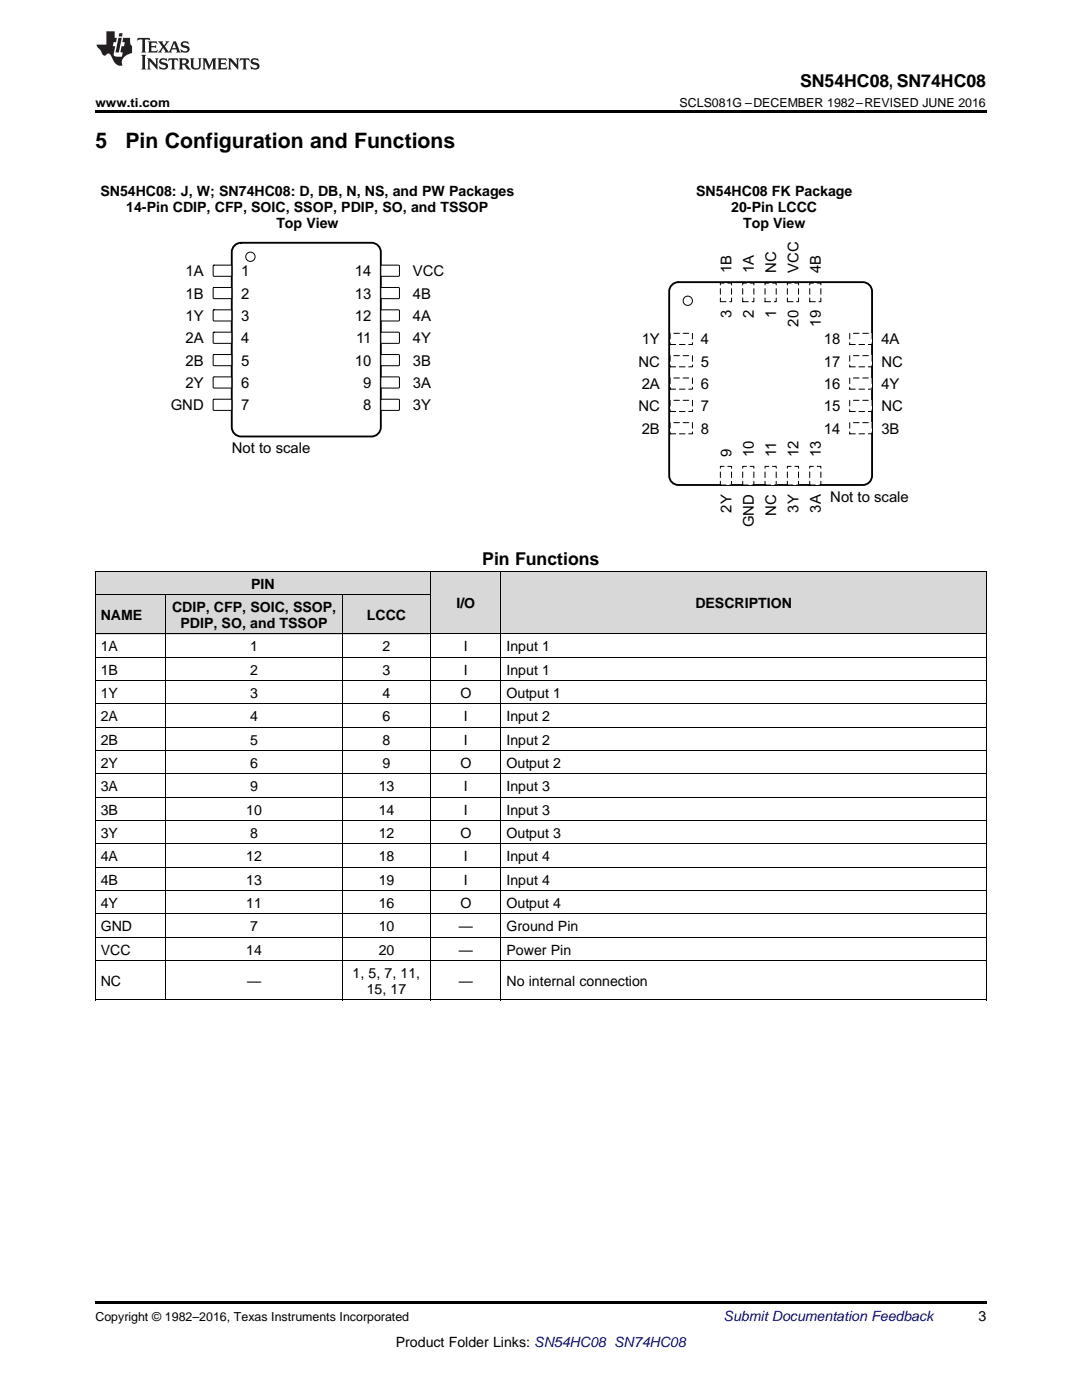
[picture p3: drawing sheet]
<svg xmlns="http://www.w3.org/2000/svg" width="216mm" height="279mm" viewBox="0 0 216 279" stroke-linecap="round" stroke-linejoin="round" font-family="sans-serif">
<g fill="#d8d8d8">
<path d="M85.9 114.1h14.1v12.5h-14.1z"/>
<path d="M100 114.1h96.8v12.5h-96.8z"/>
<path d="M19 118.7h14.1v7.9h-14.1z"/>
<path d="M33.1 118.7h35.2v7.9h-35.2z"/>
<path d="M68.3 118.7h17.6v7.9h-17.6z"/>
<path d="M19 114.1h14.1v4.6h-14.1z"/>
<path d="M33.1 114.1h35.2v4.6h-35.2z"/>
<path d="M68.3 114.1h17.6v4.6h-17.6z"/>
</g>
<path d="M19 199.6h.2zM68.2 199.6h.1zM85.8 199.6h.1zM99.9 199.6h.1zM196.7 199.6h.1zM19 259.7h177.8v.5h-177.8z" fill="#000"/>
<g fill="none" stroke="#000" stroke-width=".2">
<path d="M19 118.7h66.9M19 114h177.8M19.1 114.1v85.5M33.1 118.7v80.9M68.3 118.7v80.9M85.9 114.1v85.5M100 114.1v85.5M196.8 114.1v85.5M19 135.8h177.8M19 131.2h177.8M19 126.5h177.8M19 159.1h177.8"/>
<path d="M19 154.5h177.8M19 149.8h177.8M19 145.2h177.8M19 140.5h177.8M19 177.7h177.8M19 173.1h177.8M19 168.4h177.8M19 163.8h177.8M19 199.5h177.8M19 191.7h177.8M19 187.1h177.8M19 182.4h177.8"/>
<circle cx="137.2" cy="60" r=".93"/>
</g>
<path d="M134.1 56.9l.8-.5 .5-.1h36.8a1.86 1.86 0 0 1 1.8 1.9v36.7a1.86 1.86 0 0 1-1.8 1.9h-36.8a1.86 1.86 0 0 1-1.9-1.9v-36.7l.1-.5z" fill="none" stroke="#000" stroke-width=".37"/>
<path d="M133.7 66.5h4.5v2.3h-4.5z" fill-rule="evenodd" fill="#fff"/>
<path d="M133.7 66.5h4.5v2.3h-4.5z" fill="none" stroke="#000" stroke-width=".2" stroke-dasharray="1.1 .7"/>
<path d="M133.7 71h4.5v2.2h-4.5z" fill-rule="evenodd" fill="#fff"/>
<path d="M133.7 71h4.5v2.2h-4.5z" fill="none" stroke="#000" stroke-width=".2" stroke-dasharray="1.1 .7"/>
<path d="M133.7 75.4h4.5v2.3h-4.5z" fill-rule="evenodd" fill="#fff"/>
<path d="M133.7 75.4h4.5v2.3h-4.5z" fill="none" stroke="#000" stroke-width=".2" stroke-dasharray="1.1 .7"/>
<path d="M133.7 79.9h4.5v2.2h-4.5z" fill-rule="evenodd" fill="#fff"/>
<path d="M133.7 79.9h4.5v2.2h-4.5z" fill="none" stroke="#000" stroke-width=".2" stroke-dasharray="1.1 .7"/>
<path d="M133.7 84.3h4.5v2.3h-4.5z" fill-rule="evenodd" fill="#fff"/>
<path d="M133.7 84.3h4.5v2.3h-4.5z" fill="none" stroke="#000" stroke-width=".2" stroke-dasharray="1.1 .7"/>
<path d="M143.7 93.1h2.3v3.7h-2.3z" fill-rule="evenodd" fill="#fff"/>
<path d="M143.7 93.1h2.3v3.7h-2.3z" fill="none" stroke="#000" stroke-width=".2" stroke-dasharray="1.1 .7"/>
<path d="M148.2 93.1h2.2v3.7h-2.2z" fill-rule="evenodd" fill="#fff"/>
<path d="M148.2 93.1h2.2v3.7h-2.2z" fill="none" stroke="#000" stroke-width=".2" stroke-dasharray="1.1 .7"/>
<path d="M152.7 93.1h2.2v3.7h-2.2z" fill-rule="evenodd" fill="#fff"/>
<path d="M152.7 93.1h2.2v3.7h-2.2z" fill="none" stroke="#000" stroke-width=".2" stroke-dasharray="1.1 .7"/>
<path d="M157.1 93.1h2.2v3.7h-2.2z" fill-rule="evenodd" fill="#fff"/>
<path d="M157.1 93.1h2.2v3.7h-2.2z" fill="none" stroke="#000" stroke-width=".2" stroke-dasharray="1.1 .7"/>
<path d="M161.6 93.1h2.2v3.7h-2.2z" fill-rule="evenodd" fill="#fff"/>
<path d="M161.6 93.1h2.2v3.7h-2.2z" fill="none" stroke="#000" stroke-width=".2" stroke-dasharray="1.1 .7"/>
<path d="M169.6 84.3h4.4v2.3h-4.4z" fill-rule="evenodd" fill="#fff"/>
<path d="M169.6 84.3h4.4v2.3h-4.4z" fill="none" stroke="#000" stroke-width=".2" stroke-dasharray="1.1 .7"/>
<path d="M169.6 79.9h4.4v2.2h-4.4z" fill-rule="evenodd" fill="#fff"/>
<path d="M169.6 79.9h4.4v2.2h-4.4z" fill="none" stroke="#000" stroke-width=".2" stroke-dasharray="1.1 .7"/>
<path d="M169.6 75.4h4.4v2.3h-4.4z" fill-rule="evenodd" fill="#fff"/>
<path d="M169.6 75.4h4.4v2.3h-4.4z" fill="none" stroke="#000" stroke-width=".2" stroke-dasharray="1.1 .7"/>
<path d="M169.6 71h4.4v2.2h-4.4z" fill-rule="evenodd" fill="#fff"/>
<path d="M169.6 71h4.4v2.2h-4.4z" fill="none" stroke="#000" stroke-width=".2" stroke-dasharray="1.1 .7"/>
<path d="M169.6 66.5h4.4v2.3h-4.4z" fill-rule="evenodd" fill="#fff"/>
<path d="M169.6 66.5h4.4v2.3h-4.4z" fill="none" stroke="#000" stroke-width=".2" stroke-dasharray="1.1 .7"/>
<path d="M161.6 56.5h2.2v3.7h-2.2z" fill-rule="evenodd" fill="#fff"/>
<path d="M161.6 56.5h2.2v3.7h-2.2z" fill="none" stroke="#000" stroke-width=".2" stroke-dasharray="1.1 .7"/>
<path d="M157.1 56.5h2.2v3.7h-2.2z" fill-rule="evenodd" fill="#fff"/>
<path d="M157.1 56.5h2.2v3.7h-2.2z" fill="none" stroke="#000" stroke-width=".2" stroke-dasharray="1.1 .7"/>
<path d="M152.7 56.5h2.2v3.7h-2.2z" fill-rule="evenodd" fill="#fff"/>
<path d="M152.7 56.5h2.2v3.7h-2.2z" fill="none" stroke="#000" stroke-width=".2" stroke-dasharray="1.1 .7"/>
<path d="M148.2 56.5h2.2v3.7h-2.2z" fill-rule="evenodd" fill="#fff"/>
<path d="M148.2 56.5h2.2v3.7h-2.2z" fill="none" stroke="#000" stroke-width=".2" stroke-dasharray="1.1 .7"/>
<path d="M143.7 56.5h2.3v3.7h-2.3z" fill-rule="evenodd" fill="#fff"/>
<path d="M143.7 56.5h2.3v3.7h-2.3z" fill="none" stroke="#000" stroke-width=".2" stroke-dasharray="1.1 .7"/>
<circle cx="50" cy="51.2" r=".93" fill="none" stroke="#000" stroke-width=".2"/>
<path d="M46.8 49l.8-.5h.5h26a1.86 1.86 0 0 1 1.9 1.8v35a1.86 1.86 0 0 1-1.9 1.8h-26a1.86 1.86 0 0 1-1.8-1.8v-35v-.5z" fill="none" stroke="#000" stroke-width=".37"/>
<path d="M42.6 53h3.6v2.1h-3.6z" fill-rule="evenodd" fill="#fff"/>
<path d="M42.6 53h3.6v2.1h-3.6z" fill="none" stroke="#000" stroke-width=".2"/>
<path d="M76 53h3.7v2.1h-3.7z" fill-rule="evenodd" fill="#fff"/>
<path d="M76 53h3.7v2.1h-3.7z" fill="none" stroke="#000" stroke-width=".2"/>
<path d="M42.6 57.4h3.6v2.1h-3.6z" fill-rule="evenodd" fill="#fff"/>
<path d="M42.6 57.4h3.6v2.1h-3.6z" fill="none" stroke="#000" stroke-width=".2"/>
<path d="M76 57.4h3.7v2.1h-3.7z" fill-rule="evenodd" fill="#fff"/>
<path d="M76 57.4h3.7v2.1h-3.7z" fill="none" stroke="#000" stroke-width=".2"/>
<path d="M42.6 61.9h3.6v2.1h-3.6z" fill-rule="evenodd" fill="#fff"/>
<path d="M42.6 61.9h3.6v2.1h-3.6z" fill="none" stroke="#000" stroke-width=".2"/>
<path d="M76 61.9h3.7v2.1h-3.7z" fill-rule="evenodd" fill="#fff"/>
<path d="M76 61.9h3.7v2.1h-3.7z" fill="none" stroke="#000" stroke-width=".2"/>
<path d="M42.6 66.3h3.6v2.2h-3.6z" fill-rule="evenodd" fill="#fff"/>
<path d="M42.6 66.3h3.6v2.2h-3.6z" fill="none" stroke="#000" stroke-width=".2"/>
<path d="M76 66.3h3.7v2.2h-3.7z" fill-rule="evenodd" fill="#fff"/>
<path d="M76 66.3h3.7v2.2h-3.7z" fill="none" stroke="#000" stroke-width=".2"/>
<path d="M42.6 70.8h3.6v2.1h-3.6z" fill-rule="evenodd" fill="#fff"/>
<path d="M42.6 70.8h3.6v2.1h-3.6z" fill="none" stroke="#000" stroke-width=".2"/>
<path d="M76 70.8h3.7v2.1h-3.7z" fill-rule="evenodd" fill="#fff"/>
<path d="M76 70.8h3.7v2.1h-3.7z" fill="none" stroke="#000" stroke-width=".2"/>
<path d="M42.6 75.3h3.6v2.1h-3.6z" fill-rule="evenodd" fill="#fff"/>
<path d="M42.6 75.3h3.6v2.1h-3.6z" fill="none" stroke="#000" stroke-width=".2"/>
<path d="M76 75.3h3.7v2.1h-3.7z" fill-rule="evenodd" fill="#fff"/>
<path d="M76 75.3h3.7v2.1h-3.7z" fill="none" stroke="#000" stroke-width=".2"/>
<path d="M42.6 79.7h3.6v2.2h-3.6z" fill-rule="evenodd" fill="#fff"/>
<path d="M42.6 79.7h3.6v2.2h-3.6z" fill="none" stroke="#000" stroke-width=".2"/>
<path d="M76 79.7h3.7v2.2h-3.7z" fill-rule="evenodd" fill="#fff"/>
<path d="M76 79.7h3.7v2.2h-3.7z" fill="none" stroke="#000" stroke-width=".2"/>
<path d="M19 22h177.8v.5h-177.8z" fill="#000"/>
<g fill="#231f20">
<path d="M27.5 7.6l-.1 .5 .4-.2h.6v.1v2.1l-.2 .4h1l-.3-.4v-2.1l.1-.1h.5l.5 .2-.2-.5zM29.5 8.3l.2 .3v1.5l-.2 .4h1.8l.2-.6a1.04 1.04 0 0 1-1.3 .2v-.7h.6l.3 .2v-.6l-.3 .2h-.6v-.6l.8-.1 .4 .3-.2-.5zM31.5 8.3l.9 1.1-.9 1.1h.8l-.2-.2 .5-.7 .4 .7-.2 .2h1.5l-.1-.2 .1-.4h.9l.1 .4-.2 .2h1l-.3-.3-.7-1.9h-.5l-.9 2-.8-1 .9-1h-.8l.1 .3-.3 .5-.4-.6 .2-.2zM34.7 8.6l.4 1h-.7zM36.3 8.4a.63 .63 0 0 0-.2 .7 .63 .63 0 0 0 .6 .4l.6 .2 .1 .2a.75 .75 0 0 1-.7 .4 .75 .75 0 0 1-.6-.5l.1 .7 .1-.1a1.11 1.11 0 0 0 1.5-.6 1.13 1.13 0 0 0-1.2-.8l-.1-.4a1.04 1.04 0 0 1 1.2 .2l-.2-.5-.1 .1-.5-.2zM28.2 10.9l.2 .4v2.2l-.2 .4h1l-.3-.4v-2.2l.3-.4zM29.3 11.6l.3 .4v1.5l-.3 .4h.8l-.2-.4v-1.3l1.5 1.7v-1.9l.2-.4h-.7l.2 .4v.9l-1.1-1.3zM32 11.8a.62 .62 0 0 0-.2 .7 .62 .62 0 0 0 .6 .4l.6 .1 .1 .3a.76 .76 0 0 1-.7 .3 .76 .76 0 0 1-.6-.4l.1 .7 .1-.1a1.11 1.11 0 0 0 1.5-.6 1.13 1.13 0 0 0-1.2-.8l-.1-.4a1.04 1.04 0 0 1 1.2 .2l-.2-.6-.1 .1-.5-.1zM33.7 11.6l-.2 .6a.61 .61 0 0 1 .8-.3v1.6l-.2 .4h.9l-.2-.4v-1.6a.63 .63 0 0 1 .8 .3l-.2-.6zM35.6 11.6l.3 .4v1.5l-.3 .4h1l-.2-.2v-.8l.5 .2a.76 .76 0 0 0 1.2 .7l-1-1a.58 .58 0 0 0 .6-.5 .58 .58 0 0 0-.5-.6zM36.4 11.9h.1a.45 .45 0 0 1 .5 .1 .45 .45 0 0 1 .1 .5l-.7 .2zM37.9 11.6l.2 .2a2.17 2.17 0 0 0 .3 1.9 .99 .99 0 0 0 1.6-.6v-1.1l.2-.4h-.7l.2 .2a1.92 1.92 0 0 1-.2 1.8 .6 .6 0 0 1-.9-.5v-1.1l.2-.4zM40.4 11.6l.2 .4v1.5l-.2 .4h.7l-.2-.4v-1.4l.8 1.8 .8-1.8v1.4l-.2 .4h.9l-.2-.4v-1.5l.2-.4h-.8l-.6 1.5-.6-1.5zM43.4 11.6l.2 .4v1.5l-.2 .4h1.8l.2-.6a1.04 1.04 0 0 1-1.3 .1v-.6h.5l.4 .2v-.6l-.4 .2h-.5v-.7h.8l.3 .3-.1-.6zM45.5 11.6l.2 .4v1.5l-.2 .4h.7l-.2-.4v-1.3l1.5 1.7v-1.9l.2-.4h-.7l.2 .4v.9l-1.1-1.3zM47.9 11.6l-.1 .6a.61 .61 0 0 1 .8-.3v1.6l-.3 .4h1l-.3-.4 .1-1.6a.63 .63 0 0 1 .7 .3l-.1-.6zM50.2 11.8a.62 .62 0 0 0-.2 .7 .62 .62 0 0 0 .6 .4l.6 .1 .2 .3a.76 .76 0 0 1-.8 .3 .76 .76 0 0 1-.6-.4l.1 .7 .2-.1a1.11 1.11 0 0 0 1.5-.6 1.13 1.13 0 0 0-1.3-.8l-.1-.4a1.04 1.04 0 0 1 1.2 .2l-.1-.6-.2 .1-.5-.1z"/>
<path d="M21.2 6.3v2.6h-1.9l.1 .4 .7 .9a.91 .91 0 0 0 1 .8 .56 .56 0 0 1 .5-.3 .56 .56 0 0 1 .5 .3l.4 .8a1.53 1.53 0 0 0 1.9 1.2 1.54 1.54 0 0 1 1-2.1l.9-.3v-1.4a1.52 1.52 0 0 1-.3-1.6h-1.4l-.2 .8h.5l-.2 .8h-.4l-.2 1v.2l.4 .1-.2 .8a1.93 1.93 0 0 1-1.6-.3l.3-1.8h-.5l.2-.8h.4l.2-.8h-.4v-1.3zM23.6 7.6l-.6 2.9h.7l.6-2.9zM23.8 6.6l-.1 .7h.6l.2-.7z"/>
</g>
<g font-size="4.2">
<text x="19" y="29.6">5</text>
<text x="25" y="29.6">Pin Configuration and Functions</text>
</g>
<g font-size="3.5">
<text x="159.6" y="17.3">SN54HC08, SN74HC08</text>
<text x="96.2" y="112.8">Pin Functions</text>
</g>
<g font-size="3">
<text x="37" y="55.1">1A</text>
<text x="37" y="59.6">1B</text>
<text x="48.1" y="55.1">1</text>
<text x="48.1" y="59.6">2</text>
<text x="70.8" y="55.1">14</text>
<text x="70.8" y="59.6">13</text>
<text x="82.4" y="55.1">VCC</text>
<text x="82.4" y="59.6">4B</text>
<text x="146" y="54.5" transform="rotate(-90 146 54.5)">1B</text>
<text x="150.4" y="54.5" transform="rotate(-90 150.4 54.5)">1A</text>
<text x="154.9" y="54.5" transform="rotate(-90 154.9 54.5)">NC</text>
<text x="159.3" y="54.5" transform="rotate(-90 159.3 54.5)">VCC</text>
<text x="163.8" y="54.5" transform="rotate(-90 163.8 54.5)">4B</text>
<text x="37" y="64">1Y</text>
<text x="48.1" y="64">3</text>
<text x="70.8" y="64">12</text>
<text x="82.4" y="64">4A</text>
<text x="146" y="63.5" transform="rotate(-90 146 63.5)">3</text>
<text x="150.4" y="63.5" transform="rotate(-90 150.4 63.5)">2</text>
<text x="154.9" y="63.5" transform="rotate(-90 154.9 63.5)">1</text>
<text x="159.3" y="65.2" transform="rotate(-90 159.3 65.2)">20</text>
<text x="163.8" y="65.2" transform="rotate(-90 163.8 65.2)">19</text>
<text x="37" y="68.5">2A</text>
<text x="48.1" y="68.5">4</text>
<text x="71" y="68.5">11</text>
<text x="82.4" y="68.5">4Y</text>
<text x="128" y="68.7">1Y</text>
<text x="139.8" y="68.7">4</text>
<text x="164.4" y="68.7">18</text>
<text x="175.9" y="68.7">4A</text>
<text x="37" y="73">2B</text>
<text x="37" y="77.4">2Y</text>
<text x="48.1" y="73">5</text>
<text x="48.1" y="77.4">6</text>
<text x="70.8" y="73">10</text>
<text x="72.5" y="77.4">9</text>
<text x="82.4" y="77.4">3A</text>
<text x="82.4" y="73">3B</text>
<text x="127.4" y="73.2">NC</text>
<text x="128" y="77.6">2A</text>
<text x="139.8" y="73.2">5</text>
<text x="139.8" y="77.6">6</text>
<text x="164.4" y="77.6">16</text>
<text x="164.4" y="73.2">17</text>
<text x="175.9" y="77.6">4Y</text>
<text x="175.9" y="73.2">NC</text>
<text x="34.1" y="81.9">GND</text>
<text x="48.1" y="81.9">7</text>
<text x="72.5" y="81.9">8</text>
<text x="82.4" y="81.9">3Y</text>
<text x="127.4" y="82.1">NC</text>
<text x="139.8" y="82.1">7</text>
<text x="164.4" y="82.1">15</text>
<text x="175.9" y="82.1">NC</text>
<text x="128" y="86.6">2B</text>
<text x="139.8" y="86.6">8</text>
<text x="164.4" y="86.6">14</text>
<text x="175.9" y="86.6">3B</text>
<text x="46.3" y="90.4">Not to scale</text>
<text x="146" y="91.2" transform="rotate(-90 146 91.2)">9</text>
<text x="150.4" y="91.2" transform="rotate(-90 150.4 91.2)">10</text>
<text x="154.9" y="91.2" transform="rotate(-90 154.9 91.2)">11</text>
<text x="159.3" y="91.2" transform="rotate(-90 159.3 91.2)">12</text>
<text x="163.8" y="91.2" transform="rotate(-90 163.8 91.2)">13</text>
<text x="165.7" y="100.3">Not to scale</text>
<text x="146" y="102.3" transform="rotate(-90 146 102.3)">2Y</text>
<text x="150.4" y="105.2" transform="rotate(-90 150.4 105.2)">GND</text>
<text x="154.9" y="102.9" transform="rotate(-90 154.9 102.9)">NC</text>
<text x="159.3" y="102.3" transform="rotate(-90 159.3 102.3)">3Y</text>
<text x="163.8" y="102.3" transform="rotate(-90 163.8 102.3)">3A</text>
</g>
<g font-size="2.8">
<text x="20" y="39.1">SN54HC08: J, W; SN74HC08: D, DB, N, NS, and PW Packages</text>
<text x="138.9" y="39.1">SN54HC08 FK Package</text>
<text x="25.2" y="42.3">14-Pin CDIP, CFP, SOIC, SSOP, PDIP, SO, and TSSOP</text>
<text x="55.1" y="45.4">Top View</text>
<text x="145.9" y="42.3">20-Pin LCCC</text>
<text x="148.3" y="45.5">Top View</text>
<text x="50.1" y="117.5">PIN</text>
<text x="20.1" y="123.7">NAME</text>
<text x="34.3" y="122.1">CDIP, CFP, SOIC, SSOP,</text>
<text x="36" y="125.3">PDIP, SO, and TSSOP</text>
<text x="73.2" y="123.7">LCCC</text>
<text x="91.1" y="121.4">I/O</text>
<text x="138.7" y="121.4">DESCRIPTION</text>
<text x="20.1" y="130">1A</text>
<text x="49.9" y="130">1</text>
<text x="76.3" y="130">2</text>
<text x="92.6" y="130">I</text>
<text x="101.1" y="130">Input 1</text>
<text x="20.1" y="134.6">1B</text>
<text x="49.9" y="134.6">2</text>
<text x="76.3" y="134.6">3</text>
<text x="92.6" y="134.6">I</text>
<text x="101.1" y="134.6">Input 1</text>
<text x="20.1" y="139.3">1Y</text>
<text x="20.1" y="143.9">2A</text>
<text x="49.9" y="139.3">3</text>
<text x="49.9" y="143.9">4</text>
<text x="76.3" y="139.3">4</text>
<text x="76.3" y="143.9">6</text>
<text x="91.9" y="139.3">O</text>
<text x="92.6" y="143.9">I</text>
<text x="101.1" y="139.3">Output 1</text>
<text x="101.1" y="143.9">Input 2</text>
<text x="20.1" y="148.6">2B</text>
<text x="49.9" y="148.6">5</text>
<text x="76.3" y="148.6">8</text>
<text x="92.6" y="148.6">I</text>
<text x="101.1" y="148.6">Input 2</text>
<text x="20.1" y="153.2">2Y</text>
<text x="49.9" y="153.2">6</text>
<text x="76.3" y="153.2">9</text>
<text x="91.9" y="153.2">O</text>
<text x="101.1" y="153.2">Output 2</text>
<text x="20.1" y="157.9">3A</text>
<text x="49.9" y="157.9">9</text>
<text x="75.6" y="157.9">13</text>
<text x="92.6" y="157.9">I</text>
<text x="101.1" y="157.9">Input 3</text>
<text x="20.1" y="162.6">3B</text>
<text x="20.1" y="167.2">3Y</text>
<text x="49.1" y="162.6">10</text>
<text x="49.9" y="167.2">8</text>
<text x="75.6" y="162.6">14</text>
<text x="75.6" y="167.2">12</text>
<text x="91.9" y="167.2">O</text>
<text x="92.6" y="162.6">I</text>
<text x="101.1" y="162.6">Input 3</text>
<text x="101.1" y="167.2">Output 3</text>
<text x="20.1" y="171.9">4A</text>
<text x="49.1" y="171.9">12</text>
<text x="75.6" y="171.9">18</text>
<text x="92.6" y="171.9">I</text>
<text x="101.1" y="171.9">Input 4</text>
<text x="20.1" y="176.5">4B</text>
<text x="49.1" y="176.5">13</text>
<text x="75.6" y="176.5">19</text>
<text x="92.6" y="176.5">I</text>
<text x="101.1" y="176.5">Input 4</text>
<text x="20.1" y="181.2">4Y</text>
<text x="20.1" y="185.8">GND</text>
<text x="49.1" y="181.2">11</text>
<text x="49.9" y="185.8">7</text>
<text x="75.6" y="181.2">16</text>
<text x="75.6" y="185.8">10</text>
<text x="91.5" y="185.8">—</text>
<text x="91.9" y="181.2">O</text>
<text x="101.1" y="181.2">Output 4</text>
<text x="101.1" y="185.8">Ground Pin</text>
<text x="20.1" y="190.5">VCC</text>
<text x="49.1" y="190.5">14</text>
<text x="75.6" y="190.5">20</text>
<text x="91.5" y="190.5">—</text>
<text x="101.1" y="190.5">Power Pin</text>
<text x="20.1" y="196.7">NC</text>
<text x="49.3" y="196.7">—</text>
<text x="70.3" y="195.2">1, 5, 7, 11,</text>
<text x="91.5" y="196.7">—</text>
<text x="101.1" y="196.7">No internal connection</text>
<text x="73.2" y="198.3">15, 17</text>
<text x="195.3" y="263.6">3</text>
<text x="79" y="268.9">Product Folder Links: SN54HC08 SN74HC08</text>
</g>
<text font-size="2.8" fill="#0000c8" x="144.4" y="263.6">Submit Documentation Feedback</text>
<g font-size="2.5">
<text x="19" y="21.4">www.ti.com</text>
<text x="135.6" y="21.4">SCLS081G –DECEMBER 1982–REVISED JUNE 2016</text>
<text x="19" y="263.6">Copyright © 1982–2016, Texas Instruments Incorporated</text>
</g>
</svg>
